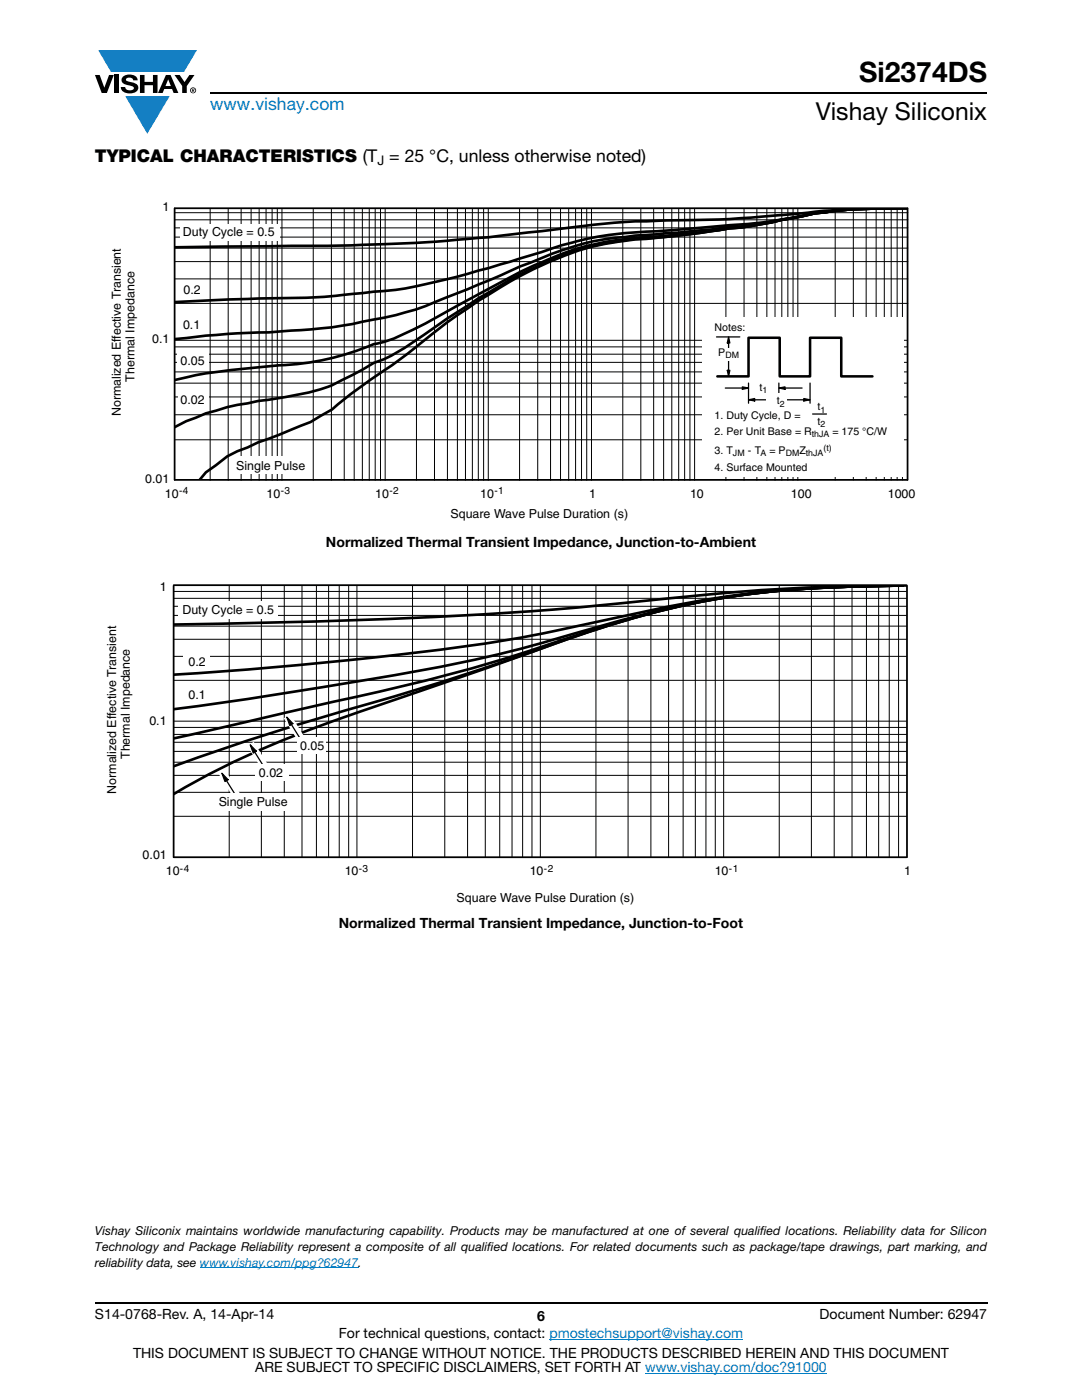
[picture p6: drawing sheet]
<svg xmlns="http://www.w3.org/2000/svg" width="216mm" height="279mm" viewBox="0 0 216 279" stroke-linecap="round" stroke-linejoin="round" font-family="sans-serif">
<g fill="#147fc3">
<path d="M19.6 10h19.7l-2.6 4.3h-1.1h-13.5z"/>
<path d="M25 19.2h8.9l-4.5 7.5z"/>
</g>
<g fill="#000">
<path d="M18.9 15h1l.9 2.5 1-2.5h.9l-1.4 3.6h-1zM22.9 15h.9v3.6h-.9zM24.6 15.3a2.1 2.1 0 0 1 2.8 .3l.1 .4h-.9a.79 .79 0 0 0-.7-.5 .79 .79 0 0 0-.8 .4l.3 .3 1 .2a1.08 1.08 0 0 1 1.2 1 1.08 1.08 0 0 1-1.1 1.2 1.73 1.73 0 0 1-2.4-1.2h.9a.96 .96 0 0 0 .8 .6 .96 .96 0 0 0 .9-.4 1.31 1.31 0 0 0-1.2-.6 1.03 1.03 0 0 1-1.1-.6 1.03 1.03 0 0 1 .2-1.1zM27.9 15h.9v1.3h1.7v-1.3h.9v3.6h-.9v-1.6h-1.7v1.6h-.9zM34.8 15h1.1l.9 1.4 1-1.4h1l-1.5 2.2v1.4h-.9v-1.4z"/>
<path d="M33.6 15.9l.5 1.3h-1.1zM33.1 15l-1.6 3.6h1l.3-.8h1.5l.3 .8h1l-1.6-3.6z"/>
<path d="M38.4 17.8h.2v.2h-.2zM38.3 17.7v.7h.1v-.3l.4 .3-.2-.3 .2-.2-.1-.2z"/>
<path d="M38.1 18a.46 .46 0 0 1 .9 0 .46 .46 0 0 1-.9 0zM37.9 18a.6 .6 0 0 0 1.2 0 .6 .6 0 0 0-1.2 0z"/>
</g>
<path d="M42 18.6h155M18.9 260h178.1" fill="none" stroke="#000" stroke-width=".36"/>
<path d="M39.9 253h31.6M109.6 267.3h38.7M128.7 274h36.3" fill="none" stroke="#007ec4" stroke-width=".2"/>
<path d="M22 40.1h160.7v63.8h-160.7z" fill="#fff"/>
<path d="M181.1 41.5a174.6 174.6 0 0 0-23.8 1.3 274.7 274.7 0 0 1-26.3 1.3 213.5 213.5 0 0 0-24 2.1 378.8 378.8 0 0 1-51.9 2.9l-20.3 .3M181.1 41.5l-3.3 .1a89.7 89.7 0 0 0-21 2.1 272.4 272.4 0 0 1-20.9 2.1l-3.7 .3a71.9 71.9 0 0 0-24.1 4.2l-6.3 1.9a199.7 199.7 0 0 1-20.9 5.4l-6.3 .6a165.7 165.7 0 0 1-23.8 1.4l-16 .7M181.1 41.5l-5.7 .1a76.6 76.6 0 0 0-17.2 1.9l-4.3 .8a44.3 44.3 0 0 1-8.3 1l-2 .3a232.8 232.8 0 0 1-16.9 1.4l-2 .3a52.3 52.3 0 0 0-18.9 5.1l-2 .8-10.5 4.5-4.1 1.6a65.4 65.4 0 0 1-16.8 4.9 101.4 101.4 0 0 1-16.7 2l-2 .1a159.4 159.4 0 0 0-18.9 1.4M181.1 41.5l-5.7 .1a73.8 73.8 0 0 0-17.2 1.9l-10.6 1.9-2 .1-6.3 .9-7.3 .7a66.2 66.2 0 0 0-18.9 3.2 102.5 102.5 0 0 0-16.6 7.9l-1.1 .6a218.4 218.4 0 0 1-16.9 8.8l-2 .7a15 15 0 0 0-4.5 1.4 55.3 55.3 0 0 1-17.4 3.3l-5.8 .6a101.1 101.1 0 0 0-14 2.3M181.1 41.5l-5.7 .1a73.8 73.8 0 0 0-17.2 1.9l-4.3 .9a58.6 58.6 0 0 1-8.3 1.2l-7.2 1-6.5 .8a63.2 63.2 0 0 0-18.6 3.1 93.6 93.6 0 0 0-20 10.5l-4.1 2.6-3.9 2.7a58.5 58.5 0 0 1-8.7 5.4l-2 .7-4.3 2.4a37.3 37.3 0 0 1-14.3 4.6l-4.5 .6-6.2 1.3-4.2 1.2-3.9 1.6-2.4 1.2M181.1 41.5l-5.7 .1a73.9 73.9 0 0 0-17.2 1.9l-8.3 1.6-4.3 .5-7.3 1.1-7 .7a75.9 75.9 0 0 0-14 2 77.3 77.3 0 0 0-19.8 9.4 149.6 149.6 0 0 0-16.6 12.1l-10.1 7.1-4.5 3.7-4.3 2.5-6.3 2.6-4.2 1.5-2.1 1-2 .8-2.1 1-4.2 3.2-1.2 1.4" fill="none" stroke="#000" stroke-width=".53"/>
<g fill="none" stroke="#000" stroke-width=".2">
<path d="M34.9 45.5h146.3M34.9 43.9h146.3M34.9 47.3h146.3M34.9 55.7h146.3M34.9 52.2h146.3M34.9 49.5h146.3M34.9 42.4h146.3M41.9 41.7v54.2M45.5 41.7v54.2M48.1 41.7v54.2M50.1 41.7v54.2M51.7 41.7v54.2"/>
<path d="M53.1 41.7v54.2M54.3 41.7v54.2M55.3 41.7v54.2M56.3 41.7v54.2M62.5 41.7v54.2M66.1 41.7v54.2M68.7 41.7v54.2M70.7 41.7v54.2M72.3 41.7v54.2M73.7 41.7v54.2M74.9 41.7v54.2M75.9 41.7v54.2"/>
<path d="M76.9 41.7v54.2M83.1 41.7v54.2M86.7 41.7v54.2M89.3 41.7v54.2M91.3 41.7v54.2M92.9 41.7v54.2M94.3 41.7v54.2M95.4 41.7v54.2M96.5 41.7v54.2M97.4 41.7v54.2M103.7 41.7v54.2M107.3 41.7v54.2"/>
<path d="M109.9 41.7v54.2M111.8 41.7v54.2M113.5 41.7v54.2M114.9 41.7v54.2M116 41.7v54.2M117.1 41.7v54.2M118 41.7v54.2M124.3 41.7v54.2M127.9 41.7v54.2M130.4 41.7v54.2M132.4 41.7v54.2M134 41.7v54.2"/>
<path d="M135.4 41.7v54.2M136.6 41.7v54.2M137.7 41.7v54.2M138.6 41.7v54.2M144.8 41.7v54.2M148.5 41.7v54.2M151 41.7v54.2M153 41.7v54.2M154.6 41.7v54.2M156 41.7v54.2M157.2 41.7v54.2M158.2 41.7v54.2"/>
<path d="M159.2 41.7v54.2M166.7 41.6v54.2M170.3 41.6v54.2M172.8 41.6v54.2M174.8 41.6v54.2M176.5 41.6v54.2M177.8 41.6v54.2M179 41.6v54.2M180.1 41.6v54.2M34.9 60.5h146.3M34.9 67.9h146M34.9 79.2h146"/>
<path d="M34.9 76.5h146M34.9 74.2h146M34.9 72.3h146M34.9 70.7h146M34.9 69.2h146M34.9 87.8h146M34.9 82.8h146"/>
</g>
<path d="M140.2 63.4h40.1v31.8h-40.1z" fill="#fff"/>
<path d="M143 67.2h4.6M144.7 77.4h3.8M148.1 77.2l1.3 .2-1.3 .3zM149.4 79.8l1.2-.3v.5zM149.4 76.4v4.1M150.2 79.8h3.8M155.4 77.4l1.2-.2v.5zM155.4 76.4v2.1M156.3 77.4h3.7M157 79.8h3.7M160.4 79.5l1.2 .3-1.2 .2zM161.6 76.4v4.1" fill="none" stroke="#000" stroke-width=".25"/>
<path d="M148.1 77.2l1.3 .2-1.3 .3zM155.4 77.4l1.2-.2v.5zM149.4 79.8l1.2-.3v.5zM160.4 79.5l1.2 .3-1.2 .2z" fill="#000"/>
<g fill="#fff">
<path d="M149.9 75.8h4.1v2.5h-4.1z"/>
<path d="M152.9 78.4h4.1v2.6h-4.1z"/>
</g>
<path d="M145.1 73.9h.5l-.2 1.2zM145.4 67.2l.2 1.2h-.5z" fill="#000"/>
<path d="M145.1 73.9h.5l-.2 1.2zM145.4 67.2l.2 1.2h-.5zM145.4 68.1v6.2" fill="none" stroke="#000" stroke-width=".25"/>
<path d="M141.9 69.4h6.6v2.6h-6.6z" fill="#fff"/>
<path d="M143.1 75.1h6.3v-7.7h6.2v7.7h6v-7.7h6.3v7.7h6.2" fill="none" stroke="#000" stroke-width=".51"/>
<path d="M162.1 82.6h2.8" fill="none" stroke="#000" stroke-width=".25"/>
<g fill="#fff">
<path d="M35.8 44.7h20v3.4h-20z"/>
<path d="M46.5 91.2h15.2v3.4h-15.2z"/>
<path d="M35.5 78h6.1v3.2h-6.1z"/>
<path d="M35.4 69.9h6.3v3.3h-6.3z"/>
</g>
<path d="M34.8 41.6v54.2M34.9 41.6h146.2M181.1 41.6v54.2h-146.2" fill="none" stroke="#000" stroke-width=".35"/>
<path d="M21.1 115.8h160.7v64.7h-160.7z" fill="#fff"/>
<path d="M180.4 116.8a453.3 453.3 0 0 0-54.4 3.4 904.6 904.6 0 0 1-78.7 4.2l-12.7 .2M180.4 116.9a235.9 235.9 0 0 0-44.8 3.7l-5.8 1.2a484.8 484.8 0 0 1-36.4 7.1 849 849 0 0 1-58.8 5.7M180.4 116.9a217.7 217.7 0 0 0-42 3.5 301 301 0 0 0-34.5 10.1 450.7 450.7 0 0 1-42.4 10.7l-26.9 6.2M180.4 116.9a218.1 218.1 0 0 0-41.1 3.3 229.5 229.5 0 0 0-34.4 10.3 682 682 0 0 1-42.8 13.3l-13.8 4.4-13.7 4.7M180.4 116.9a218.2 218.2 0 0 0-41.1 3.3 222.9 222.9 0 0 0-34.4 10.4l-15.4 5.4a619.5 619.5 0 0 0-35.6 12.8 153 153 0 0 0-19.3 9.7M180.9 116.8a227.3 227.3 0 0 0-41.6 3.3 437.5 437.5 0 0 0-34.4 9.1 414.7 414.7 0 0 1-41.2 8l-16.6 2.6-12.5 1.7" fill="none" stroke="#000" stroke-width=".53"/>
<g fill="none" stroke="#000" stroke-width=".2">
<path d="M34.7 118h146.2M34.7 119.4h146.2M45.7 116.9v54.2M52.2 116.9v54.2M56.7 116.9v54.2M60.3 116.9v54.2M63.1 116.9v54.2M65.6 116.9v54.2M67.7 116.9v54.2M69.6 116.9v54.2M71.2 116.9v54.2M82.3 116.9v54.2"/>
<path d="M88.7 116.9v54.2M93.3 116.9v54.2M96.8 116.9v54.2M99.7 116.9v54.2M102.2 116.9v54.2M104.3 116.9v54.2M106.1 116.9v54.2M107.8 116.9v54.2M118.9 116.9v54.2M125.3 116.9v54.2M129.9 116.9v54.2M133.4 116.9v54.2"/>
<path d="M136.3 116.9v54.2M138.7 116.9v54.2M140.9 116.9v54.2M142.7 116.9v54.2M144.4 116.9v54.2M155.5 116.9v54.2M161.9 116.9v54.2M166.5 116.9v54.2M170 116.9v54.2M172.9 116.9v54.2M175.3 116.9v54.2M177.4 116.9v54.2"/>
<path d="M179.3 116.9v54.2M34.7 135.8h146.2M34.7 131h146.2M34.7 127.6h146.2M34.7 125h146.2M34.7 121h146.2M34.7 122.8h146.2M34.7 158.1h146.2M34.7 154.7h146.2M34.7 152.1h146.2M34.7 150h146.2M34.7 148.1h146.2"/>
<path d="M34.7 146.6h146.2M34.7 145.2h146.2M34.7 143.9h146.2M34.7 162.9h146.2"/>
</g>
<path d="M35.5 120.1h19.9v3.4h-19.9z" fill="#fff"/>
<path d="M49.3 148.9l1.3-.8 3.9 6.2-1.2 .8z" fill-rule="evenodd" fill="#fff"/>
<path d="M49.9 148.6l1.3 1.3-.7 .4z" fill="#000"/>
<path d="M49.9 148.6l1.3 1.3-.7 .4zM50.8 150l2.8 4.5" fill="none" stroke="#000" stroke-width=".25"/>
<path d="M50.9 152.6h6.6v3.3h-6.6z" fill="#fff"/>
<path d="M43.7 154.5l1.3-.8 3.9 6.3-1.3 .8z" fill-rule="evenodd" fill="#fff"/>
<path d="M44.3 154.3l1.2 1.3-.6 .4z" fill="#000"/>
<path d="M44.3 154.3l1.2 1.3-.6 .4zM45.1 155.7l2.8 4.5" fill="none" stroke="#000" stroke-width=".25"/>
<g fill="#fff">
<path d="M43 158.3h15v3.5h-15z"/>
<path d="M36.5 130.3h5.4v2.9h-5.4z"/>
</g>
<path d="M56.6 143.4l1.3-.9 3.9 6.3-1.2 .8z" fill-rule="evenodd" fill="#fff"/>
<path d="M57.2 143.1l1.2 1.3-.6 .4z" fill="#000"/>
<path d="M57.2 143.1l1.2 1.3-.6 .4zM58.1 144.5l2.8 4.5" fill="none" stroke="#000" stroke-width=".25"/>
<path d="M59.3 147.2h5.8v3.4h-5.8z" fill="#fff"/>
<path d="M34.6 116.9l.1 54.2h146.2M34.7 116.8h146.2M181 116.9v54.2" fill="none" stroke="#000" stroke-width=".35"/>
<text font-size="5.6" x="171.4" y="16.4">Si2374DS</text>
<text font-size="4.9" x="162.8" y="24">Vishay Siliconix</text>
<text font-size="3.5" fill="#007ec4" x="42" y="21.9">www.vishay.com</text>
<text font-size="3.5" x="18.9" y="32.3">TYPICAL CHARACTERISTICS (T = 25 °C, unless otherwise noted)</text>
<g font-size="2.8">
<text x="65" y="109.1">Normalized Thermal Transient Impedance, Junction-to-Ambient</text>
<text x="67.6" y="185.3">Normalized Thermal Transient Impedance, Junction-to-Foot</text>
<text x="18.9" y="263.3">S14-0768-Rev. A, 14-Apr-14</text>
<text x="107.2" y="263.6">6</text>
<text x="163.6" y="263.3">Document Number: 62947</text>
<text x="67.6" y="267.1">For technical questions, contact: pmostechsupport@vishay.com</text>
<text x="26.5" y="271">THIS DOCUMENT IS SUBJECT TO CHANGE WITHOUT NOTICE. THE PRODUCTS DESCRIBED HEREIN AND THIS DOCUMENT</text>
<text x="50.9" y="273.8">ARE SUBJECT TO SPECIFIC DISCLAIMERS, SET FORTH AT www.vishay.com/doc?91000</text>
</g>
<text font-size="2.6" x="75.3" y="33">J</text>
<g font-size="2.5">
<text x="32.4" y="42.2">1</text>
<text x="36.5" y="47.2">Duty Cycle = 0.5</text>
<text x="36.6" y="58.6">0.2</text>
<text x="36.5" y="65.7">0.1</text>
<text x="30.4" y="68.4">0.1</text>
<text x="26.8" y="76.2" transform="rotate(-90 26.8 76.2)">Thermal Impedance</text>
<text x="36" y="72.8">0.05</text>
<text x="24.1" y="83.1" transform="rotate(-90 24.1 83.1)">Normalized Effective Transient</text>
<text x="36" y="80.6">0.02</text>
<text x="47.1" y="93.7">Single Pulse</text>
<text x="29" y="96.4">0.01</text>
<text x="32.9" y="99.3">10</text>
<text x="53.2" y="99.3">10</text>
<text x="74.9" y="99.3">10</text>
<text x="95.8" y="99.3">10</text>
<text x="117.6" y="99.3">1</text>
<text x="137.7" y="99.5">10</text>
<text x="157.8" y="99.3">100</text>
<text x="177.2" y="99.3">1000</text>
<text x="89.9" y="103.3">Square Wave Pulse Duration (s)</text>
<text x="31.9" y="117.9">1</text>
<text x="36.4" y="122.6">Duty Cycle = 0.5</text>
<text x="37.6" y="132.9">0.2</text>
<text x="37.6" y="139.5">0.1</text>
<text x="29.8" y="144.7">0.1</text>
<text x="59.9" y="149.7">0.05</text>
<text x="25.9" y="151.5" transform="rotate(-90 25.9 151.5)">Thermal Impedance</text>
<text x="51.7" y="155.1">0.02</text>
<text x="23.2" y="158.4" transform="rotate(-90 23.2 158.4)">Normalized Effective Transient</text>
<text x="43.6" y="160.9">Single Pulse</text>
<text x="28.5" y="171.5">0.01</text>
<text x="33.1" y="174.7">10</text>
<text x="68.8" y="174.7">10</text>
<text x="91.1" y="179.9">Square Wave Pulse Duration (s)</text>
<text x="105.7" y="174.7">10</text>
<text x="142.6" y="174.7">10</text>
<text x="180.4" y="174.7">1</text>
<text x="18.9" y="246.4">Vishay Siliconix maintains worldwide manufacturing capability. Products may be manufactured at one of several qualified locations. Reliability data for Silicon</text>
<text x="18.9" y="249.6">Technology and Package Reliability represent a composite of all qualified locations. For related documents such as package/tape drawings, part marking, and</text>
<text x="18.9" y="252.8">reliability data, see www.vishay.com/ppg?62947.</text>
</g>
<g font-size="2.1">
<text x="142.6" y="66">Notes:</text>
<text x="143.3" y="71.1">P</text>
<text x="142.6" y="83.6">1. Duty Cycle, D =</text>
<text x="151.6" y="78">t</text>
<text x="155" y="80.7">t</text>
<text x="163.1" y="81.9">t</text>
<text x="142.6" y="86.8">2. Per Unit Base = R</text>
<text x="163.1" y="84.7">t</text>
<text x="166.1" y="86.8">= 175 °C/W</text>
<text x="142.6" y="93.9">4. Surface Mounted</text>
<text x="142.6" y="90.6">3. T</text>
<text x="149.3" y="90.6">- T</text>
<text x="153.5" y="90.6">= P</text>
<text x="159.5" y="90.6">Z</text>
</g>
<g font-size="2">
<text x="35.8" y="98.6">-4</text>
<text x="56" y="98.6">-3</text>
<text x="77.7" y="98.6">-2</text>
<text x="98.7" y="98.6">-1</text>
<text x="35.9" y="174">-4</text>
<text x="71.6" y="174">-3</text>
<text x="108.5" y="174">-2</text>
<text x="145.5" y="174">-1</text>
</g>
<g font-size="1.8">
<text x="144.7" y="71.5">DM</text>
<text x="152.2" y="78.5">1</text>
<text x="155.6" y="81.2">2</text>
<text x="163.7" y="82.4">1</text>
<text x="162" y="87.3">thJA</text>
<text x="163.7" y="85.2">2</text>
<text x="164.3" y="90">(t)</text>
<text x="146.2" y="91.1">JM</text>
<text x="151.8" y="91.1">A</text>
<text x="156.8" y="91.1">DM</text>
<text x="160.8" y="91.1">thJA</text>
</g>
</svg>
